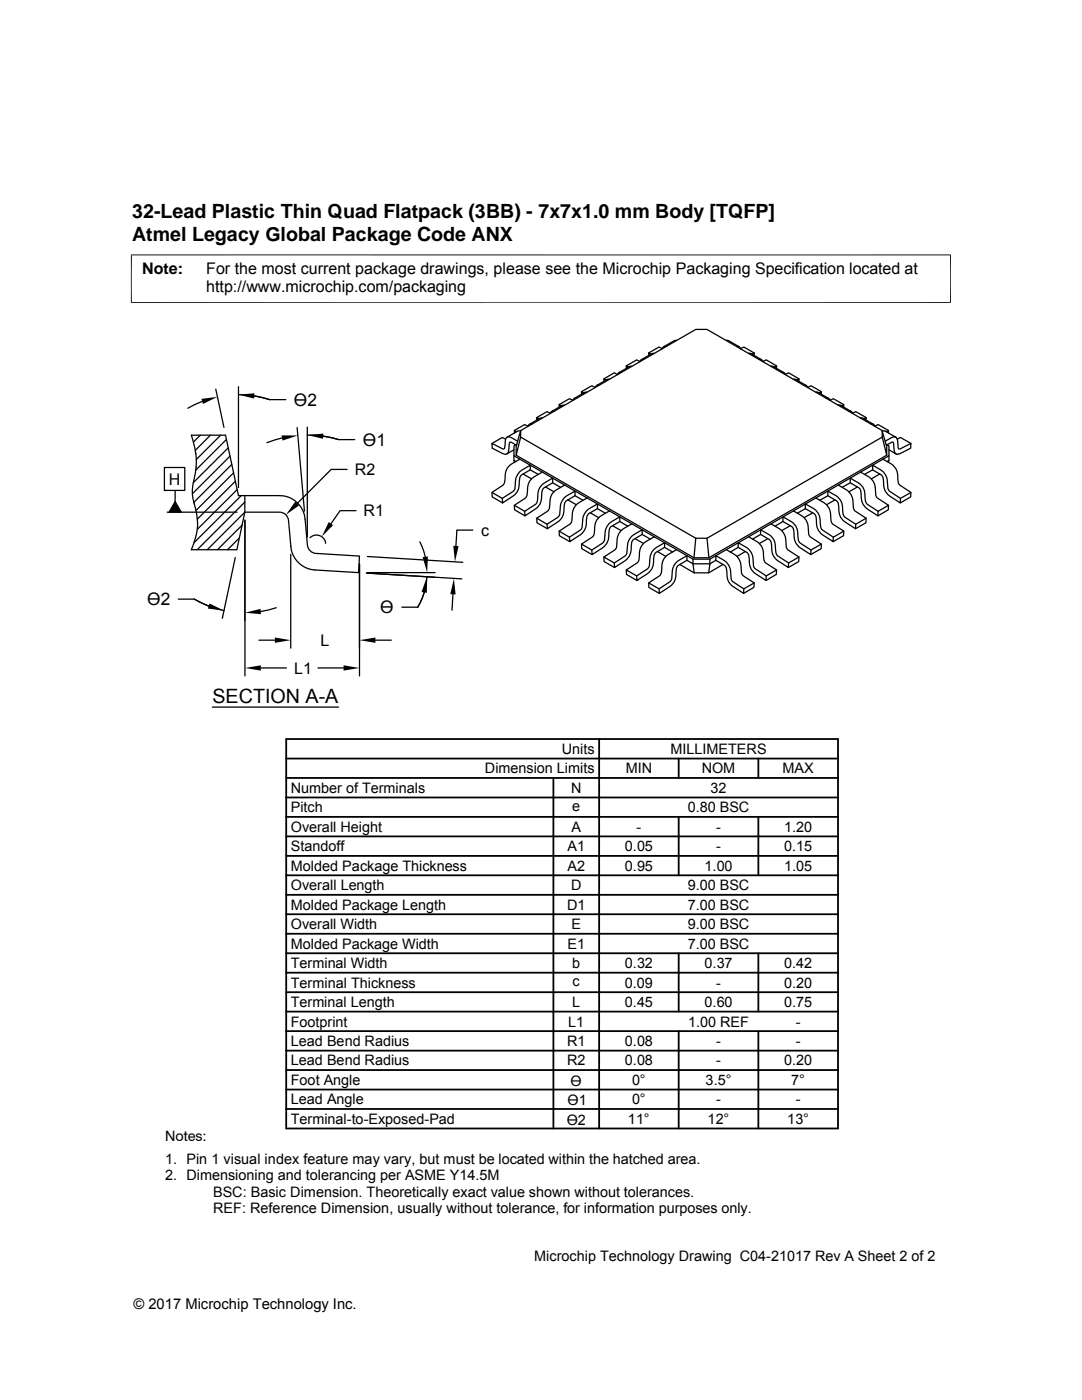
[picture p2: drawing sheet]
<svg xmlns="http://www.w3.org/2000/svg" width="216mm" height="279mm" viewBox="0 0 216 279" stroke-linecap="round" stroke-linejoin="round" font-family="sans-serif">
<g fill="none" stroke="#000" stroke-width=".25">
<path d="M43.1 77.7l1.6 7.6M47.6 78.8a21 21 0 0 1 6.2 1M47.6 77.2v20.1M50.7 79l3.1 .8M53.8 79.8h3.2M115.1 79.5h-.5l-.3 .4-.7-.3-2 1.2M116.5 78.4l-.5-.2 .1 .5M117.1 78.3h-.5l-2 1.2M119.5 76.9h-.5l-.3 .4-.6-.3-2.1 1.2M121 75.8l-.5-.2v.5M121.6 75.7h-.3l-2.3 1.2M123.2 74.7l-.6-.3-2.1 1.2"/>
<path d="M124 74.3l-.5 .1-.3 .4M125.4 73.3l-.4-.3v.5M126.1 73.1h-.3l-2.3 1.3M127.7 72.2l-.7-.4-2 1.2M128.5 71.7l-.5 .1-.3 .4M129.9 70.7l-.5-.3 .1 .5M130.6 70.5l-.6 .1-2 1.2M132.9 69.2h-.5l-.3 .4-.6-.3-2.1 1.1M135 67.9l-.5 .1-2.1 1.2M144.9 67.9l.5 .1 2.1 1.2M147 69.2h.5M147.5 69.2l.3 .4"/>
<path d="M147.8 69.6l.6-.3 2.1 1.1M149.4 70.5l.5 .1 2 1.2M150 70.7l.5-.3v.5M151.4 71.7l.5 .1M151.9 71.8l.4 .4M152.2 72.2l.7-.4 2.1 1.2M153.8 73.1l.5 .1 2.1 1.2M154.5 73.3l.5-.3-.1 .5M155.9 74.3l.5 .1M156.4 74.4l.3 .4M156.7 74.7l.7-.3 2 1.2M158.3 75.7l.5 .1 2.1 1.1"/>
<path d="M159 75.8l.4-.2v.5M160.4 76.9h.5M160.9 76.9l.3 .4 .6-.3 2.1 1.2M162.8 78.3h.5l2.1 1.2M163.4 78.4l.5-.2v.5M164.8 79.5h.6M165.4 79.5l.3 .4M165.6 79.9l.7-.3 2.1 1.2M32.8 93.3h4.1v4.6h-4.1zM32.8 97.9h.1M34.9 97.9v2.2M38.2 86.8h6.8l2.6 12.1h8.2a5.1 5.1 0 0 1 5.1 4.7l.4 5.2a1.84 1.84 0 0 0 1.8 1.6l8.6 .6-.2 3.3-8.7-.6a5.1 5.1 0 0 1-4.8-4.6l-.4-5.2a1.82 1.82 0 0 0-1.8-1.7h-6.9l-1.6 7.5h-9.1a12.3 12.3 0 0 0 .3-10.1 9.9 9.9 0 0 1 .4-5 14.2 14.2 0 0 0-.7-7.8z"/>
<path d="M40 86.8l-1.4 1.4M40.3 80.1l-2.8 1.4M42 86.8l-3 3.1M44 86.8l-4.8 4.9M45.2 87.7l-6.1 6.1M45.6 89.4l-7 6.9M45.9 91l-7.5 7.5M46.2 92.7l-7.5 7.6M46.6 94.4l-7.5 7.5M47 96l-7.6 7.6M47.3 97.7l-7.9 7.9M48.1 98.9l-9.4 9.4"/>
<path d="M48.9 98.9v3.3M56.3 87.4l-3 .9M59.3 85.3l1.4 16.7M61.3 85.2v22M61.3 86.8l3.8 .3 2.5 .6M64.5 87l3.1 .7h3.2M69.3 93.7h-3.2l-6.8 6.8M98.2 98.3l2 1.2M100.9 87.6l-.7-.3-2 1.2M102.6 91v.9l.3 .2M102.6 91.9l.1 .4M102.6 89.8l-1.4 .8"/>
<path d="M103.1 86.1l-.5-.2 .1 .5M103.1 88.7l-.5 .3v2l35.7 20.6h3.3l35.8-20.6v-2l-.6-.3M103.3 88.1l-1.8-.9a1.03 1.03 0 0 0-.7 1.3l-.2 1.1h-.3l-2.1-1.1v1l2.1 1 .7 .2 .4-.4 .3-2.1 1.2 .6M103.7 94.2l2.1-1.4v1l-1.7 .9a2.13 2.13 0 0 0-.5 1.9 2.75 2.75 0 0 1-1.2 2.4l-2.1 1.4-.1-.9 2.2-1.4 .3-.6a4.8 4.8 0 0 1 1-3.3zM103.7 91.6l-1.6 1a3.8 3.8 0 0 0-1.4 3.5l-.4 .8-2.1 1.4v.9l2.1 1.2M103.8 86l-.5 .1-2.1 1.1M103.9 85.9l34.9-20.2h2.3l34.9 20.2v1.3l-34.9 20.2h-2.3l-34.9-20.2zM103.9 85.9l-.9 3.2v1.7l35.5 20.5h3l35.4-20.5v-1.7l-.9-3M103.9 87.2l-.9 3.6M104.4 94.6l1.7 1M105.3 85l-.6-.3-2.1 1.2M105.8 93.8l1.6 .9"/>
<path d="M106.2 84.6l-.6 .1-.3 .4M107.6 83.6l-.5-.3v.5M108 97l.6-.6 1.7-1v1l-1.7 .9a2.06 2.06 0 0 0-.5 1.9 2.82 2.82 0 0 1-1.2 2.4l-2.1 1.4-.1-1 2.1-1.3a2.31 2.31 0 0 0 .5-1.9l.3-1.2zM108.2 83.4l-.5 .1-2.1 1.2M108.2 94.2l-1.7 1a3.8 3.8 0 0 0-1.3 3.5l-.4 .8-2.2 1.3 .1 .9 2.1 1.3M108.8 97.2l1.7 .9M110.3 96.4l1.6 .9M110.6 82l-.5 .1-.3 .4-.6-.4-2.1 1.2M112 81l-.4-.2v.4M112.6 99.3l2.1-1.3v.9l-1.6 1a2.04 2.04 0 0 0-.6 1.8 2.82 2.82 0 0 1-1.2 2.4l-2.1 1.4v-.9l2.1-1.3 .4-.6a5 5 0 0 1 .9-3.4zM112.7 80.9h-.5l-2.1 1.2M112.7 96.8l-1.7 1a3.8 3.8 0 0 0-1.3 3.4l-.5 .8-2.1 1.4v.9l2.1 1.2"/>
<path d="M113.3 99.8l1.7 .9M114.7 98.9l1.6 .9M117.2 99.4a3.8 3.8 0 0 0-3 3l-.2 1.9-2.4 1.7v.9l2.1 1.2M162.8 99.4a3.9 3.9 0 0 1 2.9 3l.1 1.7 .3 .4 2.3 1.5-.1 .9-2.1 1.2M165.2 98a3.8 3.8 0 0 1 2.9 2.8v.5a2.3 2.3 0 0 0 .5 2l2.2 1.3-.1 .9-2.1-1.4a4 4 0 0 1-1.3-3.5l-.1-.4-.3-.3-1.7-1zM165.2 98.9l-1.6 .9M166.6 99.8l-1.7 .9M167.2 80.9h.5l2.1 1.2M167.2 96.8a3.9 3.9 0 0 1 3 3l.1 1.7 .3 .4 2.2 1.5v.9l-2.1 1.2M167.9 81l.5-.2-.1 .4M169.3 82l.5 .1M169.7 95.4l1.6 1a3.7 3.7 0 0 1 1.4 3.4l.4 .9 2.1 1.3v1l-2.2-1.4a4 4 0 0 1-1.2-3.5l-.5-.8-1.6-.9z"/>
<path d="M169.7 96.4l-1.7 .9M169.8 82.1l.3 .4 .7-.4 2 1.2M171.1 97.2l-1.7 .9M171.7 94.2a3.9 3.9 0 0 1 2.9 3l.2 1.7 .2 .5 2.3 1.4-.1 .9-2 1.3M171.7 83.4l.5 .1 2.1 1.2M172.4 83.6l.4-.3v.5M173.8 84.6l.5 .1M174.1 92.8a3.9 3.9 0 0 1 2.9 3l.3 2 .3 .3 2.1 1.4-.1 .9-2.1-1.4a4 4 0 0 1-1.3-3.5l-.4-.8-1.7-.9zM174.1 93.8l-1.6 .9M174.3 84.7l.3 .4M174.6 85l.6-.3 2.1 1.2M175.6 94.6l-1.7 1"/>
<path d="M176 87.2l.9 3.6M176.1 86l.6 .1 2.1 1.1M176.2 91.6a3.8 3.8 0 0 1 2.9 2.8v.7a2.04 2.04 0 0 0 .5 1.8l2.2 1.4-.1 .9-2.1 1.2M176.8 86.1l.5-.2v.5M177 88.8l1.2-.6 .3 2.1 .3 .3M177.4 89.8l1.4 .8M177.4 91v.9l-.4 .2M177.4 91.9l-.1 .4M178.8 87.2h-.7l-1.5 .9M178.8 87.2l.2 .3 .3 2.1h.3l2.2-1.1-.1 1-2.1 1-.4 .2-.4-.1M179 87.6l.7-.3 2.1 1.2M181.8 98.3l-2.1 1.2"/>
<path d="M33.4 102.2h13.9M34.9 100.1l1.3 2.1h-2.5zM35.6 119.6h3.2M38.8 119.6a20 20 0 0 0 5.9 2.3M38.8 119.6l2.8 1.3M46.9 111.3l-2.5 12.1M47.8 107.4l-2.4 2.3M48.3 104.8l-4.9 4.9M48.9 102.2l-7.5 7.5M48.9 100.2l-9.6 9.5M48.9 103.8v31.1M58 110.6v18.7"/>
<path d="M61.8 107.3a1.85 1.85 0 0 1 2-.4 1.85 1.85 0 0 1 1.2 1.5M71 101.9h-3.1l-1.9 2.6M71.7 112.5v22.4M73.1 114.4l19.1 1.1M73.3 111.1l19.1 1.1M73.3 114.3h13.5M83.8 108.1l1.1 3M84.6 118.2l-1.2 2.9M85.2 115.1a13.2 13.2 0 0 1-1.8 6.1h-3.2M90.4 118.6l-.2 3.2M94.3 105.8h-3.1l-.2 3.2M102.6 100.8l2.1 1.2"/>
<path d="M107.1 103.4l2.1 1.2M111.6 106l2 1.2M116 108.6l2.1 1.2M117.1 101.9l2.1-1.3v.9l-1.7 1a2.1 2.1 0 0 0-.5 1.8 2.91 2.91 0 0 1-1.2 2.4l-2.1 1.4-.1-.9 2.2-1.4 .3-.5a5.1 5.1 0 0 1 1-3.4zM117.8 102.3l1.7 1M119.2 101.5l1.6 .9M120.5 111.2l2.1 1.2M121.5 104.5l2.2-1.4v1l-1.7 1a1.98 1.98 0 0 0-.5 1.8 2.98 2.98 0 0 1-1.2 2.4l-2.1 1.4-.1-.9 2.1-1.4 .4-.6a5.1 5.1 0 0 1 .9-3.3zM121.6 102l-1.7 .9a3.8 3.8 0 0 0-1.3 3.5l-.4 .8-2.2 1.4 .1 .9 2.1 1.2M122.2 104.9l1.7 1M123.7 104.1l1.6 .9M125 113.7l2 1.2"/>
<path d="M126 107.1l2.1-1.4v1l-1.6 .9a1.98 1.98 0 0 0-.5 1.8 2.98 2.98 0 0 1-1.2 2.5l-2.2 1.4v-.9l2.1-1.4 .4-.6a5.1 5.1 0 0 1 .9-3.3zM126.1 104.5a3.9 3.9 0 0 0-3 3l-.1 1.7-.2 .5-2.3 1.5v.9l2.1 1.2M126.7 107.5l1.7 1M128.1 106.7l1.7 .9M129.4 116.3l2.1 1.2M130.5 109.6l2.1-1.3v.9l-1.7 1a2.03 2.03 0 0 0-.5 1.8 2.89 2.89 0 0 1-1.2 2.5l-2.1 1.3-.1-.9 2.2-1.3 .3-.6a5.1 5.1 0 0 1 1-3.4zM130.6 107.1l-1.7 1a3.8 3.8 0 0 0-1.4 3.5l-.4 .8-2.1 1.3v.9l2.1 1.2M131.2 110.1l1.7 .9M132.6 109.2l1.6 1M134.9 112.2l2.2-1.3v.9l-1.7 1a2.06 2.06 0 0 0-.5 1.8 2.79 2.79 0 0 1-1.2 2.4l-2.1 1.4-.1-.9 2.1-1.4 .4-.5a5.1 5.1 0 0 1 .9-3.4zM135 109.7a3.8 3.8 0 0 0-2.9 2.8v.6a2.18 2.18 0 0 1-.5 1.9l-2.2 1.3 .1 .9 2.1 1.2M135.6 112.6l2.9 1.7"/>
<path d="M137.1 111.8l1.2 .7M138.3 111.6v.9M138.3 112.5l.2 1.8M138.8 107.4l-.3 3.9M141.1 107.4l.4 3.9M141.6 111.6l-.2 2.7M142.8 111.8l-1.2 .7h-3.3M142.8 110.9a3.9 3.9 0 0 1 3 3l.2 1.9 2.4 1.7v.9l-2.2-1.4a3.9 3.9 0 0 1-1.2-3.4l-.5-.8-1.7-1zM144.3 112.6l-2.9 1.7h-2.9M144.9 109.7a4.1 4.1 0 0 1 3.1 4.7l.4 .6 2.1 1.3-.1 .9-2 1.2M147.3 109.2l-1.6 1M147.3 108.3a3.9 3.9 0 0 1 2.9 3l.3 1.9 2.4 1.7-.1 .9-2.1-1.3a3.9 3.9 0 0 1-1.2-3.5l-.5-.8-1.7-1z"/>
<path d="M148.7 110.1l-1.6 .9M149.4 107.1l1.6 1a3.7 3.7 0 0 1 1.4 3.5l.4 .8 2.2 1.3-.1 .9-2.1 1.2M150.5 116.3l-2.1 1.2M151.8 105.7l1.7 1a3.8 3.8 0 0 1 1.3 3.5l.4 .8 2.2 1.4-.1 .9-2.1-1.4a3.9 3.9 0 0 1-1.3-3.5l-.4-.8-1.7-.9zM151.8 106.7l-1.6 .9M153.2 107.5l-1.7 1M153.8 104.5a3.9 3.9 0 0 1 3 3l.1 1.7 .3 .5 2.2 1.5v.9l-2.1 1.2M155 113.7l-2.1 1.2M156.2 103.1l1.7 1a3.8 3.8 0 0 1 1.4 3.5l.4 .8 2.1 1.4v.9l-2.2-1.4a3.9 3.9 0 0 1-1.2-3.5l-.5-.7-1.7-1zM156.2 104.1l-1.6 .9M157.7 104.9l-1.7 1M158.3 102a3.9 3.9 0 0 1 2.9 3l.2 1.7 .2 .4 2.3 1.5v.9l-2.1 1.2"/>
<path d="M159.4 111.2l-2 1.2M160.7 100.6l1.7 .9a3.8 3.8 0 0 1 1.3 3.5l.5 .8 2.1 1.4-.1 .9-2.1-1.4a3.9 3.9 0 0 1-1.2-3.4l-.5-.8-1.7-1zM160.7 101.5l-1.6 .9M162.2 102.3l-1.7 1M163.9 108.6l-2.1 1.2M168.4 106l-2.1 1.2M172.8 103.4l-2 1.2M177.3 100.8l-2.1 1.2M51.7 127.8h3.1M52 133.3h5.1M55.1 121.3l-3.1 .7M63.4 133.3h5.2"/>
<path d="M74.9 127.8h3.2M42.4 141.1h25.1"/>
</g>
<path d="M26.1 50.9h163.7M26.2 50.8v9.7M189.7 50.8v9.7M26.1 60.4h163.7" fill="none" stroke="#000" stroke-width=".2"/>
<g fill="#000">
<path d="M40.2 79.6l3.2-.4-2.9 1.4zM47.6 78.8l3.2-.3-.1 1zM56.2 86.9h3.2l-3 1zM61.3 86.8l3.2-.3v1.1zM34.9 100.1l1.3 2.1h-2.5zM58.9 100.1l.8 .8-2.7 1.8zM65.6 104.2l.9 .6-2.3 2.3zM85.2 115.1v3.2l-1.1-.2zM84.3 111.2l1.1-.1-.2 3.2zM90.6 115.4l.3 3.2h-1zM90.4 108.9l1.1 .1-.7 3.1zM41.8 120.4l2.9 1.5-3.2-.4z"/>
<path d="M48.9 133.3l3.1-.5v1zM48.9 122.3l3.1-.8 .1 1.1zM54.8 127.2l3.2 .6-3.2 .5zM68.6 132.8l3.1 .5-3.1 .5zM71.7 127.8l3.2-.6v1.1z"/>
</g>
<g fill="none" stroke="#000" stroke-width=".36">
<path d="M57.1 159.2h110.1M57.1 155.3h110.1M57.1 151.4h110.1M57.1 147.5h110.1v77.7h-110.1zM110.4 155.3v69.9M119.5 147.5v77.7M135.4 151.4v3.9M151.3 151.4v3.9M57.1 166.9h110.1M57.1 163h110.1M57.1 178.6h110.1M57.1 174.7h110.1"/>
<path d="M57.1 170.8h110.1M135.4 163v11.7M151.3 163v11.7M57.1 194.1h110.1M57.1 186.4h110.1M57.1 182.5h110.1M57.1 190.2h110.1M57.1 198h110.1M135.4 190.2v11.7M151.3 190.2v11.7M57.1 201.9h110.1M57.1 213.6h110.1"/>
<path d="M57.1 205.8h110.1M57.1 209.7h110.1M57.1 217.4h110.1M135.4 205.8v19.4M151.3 205.8v19.4M57.1 221.3h110.1"/>
</g>
<g font-size="3.9">
<text x="26.4" y="43.5">32-Lead Plastic Thin Quad Flatpack (3BB) - 7x7x1.0 mm Body [TQFP]</text>
<text x="26.4" y="48">Atmel Legacy Global Package Code ANX</text>
<text x="42.4" y="140.3">SECTION A-A</text>
</g>
<g font-size="3.5">
<text x="58.6" y="81">ϴ2</text>
<text x="72.4" y="89">ϴ1</text>
<text x="29.4" y="120.8">ϴ2</text>
<text x="75.9" y="122.4">ϴ</text>
</g>
<g font-size="3.2">
<text x="28.4" y="54.6">Note:</text>
<text x="41.1" y="58.3">http://www.microchip.com/packaging</text>
<text x="41.1" y="54.6">For the most current package drawings, please see the Microchip Packaging Specification located at</text>
<text x="70.8" y="94.8">R2</text>
<text x="33.7" y="96.7">H</text>
<text x="72.6" y="103.1">R1</text>
<text x="96" y="106.9">c</text>
<text x="63.9" y="128.9">L</text>
<text x="58.7" y="134.5">L1</text>
</g>
<g font-size="2.9">
<text x="96.8" y="154.3">Dimension Limits</text>
<text x="112.1" y="150.5">Units</text>
<text x="124.9" y="154.3">MIN</text>
<text x="133.8" y="150.5">MILLIMETERS</text>
<text x="140" y="154.3">NOM</text>
<text x="156.1" y="154.3">MAX</text>
<text x="58" y="158.2">Number of Terminals</text>
<text x="113.9" y="158.2">N</text>
<text x="114.2" y="161.8">e</text>
<text x="141.8" y="158.2">32</text>
<text x="58" y="166">Overall Height</text>
<text x="58" y="162.1">Pitch</text>
<text x="114" y="166">A</text>
<text x="127" y="166">-</text>
<text x="137.2" y="162.1">0.80 BSC</text>
<text x="142.9" y="166">-</text>
<text x="156.5" y="166">1.20</text>
<text x="58" y="173.8">Molded Package Thickness</text>
<text x="58" y="169.9">Standoff</text>
<text x="113.2" y="169.9">A1</text>
<text x="113.2" y="173.8">A2</text>
<text x="124.7" y="173.8">0.95</text>
<text x="124.7" y="169.9">0.05</text>
<text x="140.6" y="173.8">1.00</text>
<text x="142.9" y="169.9">-</text>
<text x="156.5" y="173.8">1.05</text>
<text x="156.5" y="169.9">0.15</text>
<text x="58" y="177.7">Overall Length</text>
<text x="113.9" y="177.7">D</text>
<text x="137.2" y="177.7">9.00 BSC</text>
<text x="58" y="181.5">Molded Package Length</text>
<text x="58" y="185.4">Overall Width</text>
<text x="113.2" y="181.5">D1</text>
<text x="114" y="185.4">E</text>
<text x="137.2" y="185.4">9.00 BSC</text>
<text x="137.2" y="181.5">7.00 BSC</text>
<text x="58" y="189.3">Molded Package Width</text>
<text x="113.2" y="189.3">E1</text>
<text x="137.2" y="189.3">7.00 BSC</text>
<text x="58" y="193.2">Terminal Width</text>
<text x="58" y="197.1">Terminal Thickness</text>
<text x="114.2" y="193.2">b</text>
<text x="114.3" y="196.8">c</text>
<text x="124.7" y="193.2">0.32</text>
<text x="124.7" y="197.1">0.09</text>
<text x="140.6" y="193.2">0.37</text>
<text x="142.9" y="197.1">-</text>
<text x="156.5" y="197.1">0.20</text>
<text x="156.5" y="193.2">0.42</text>
<text x="58" y="201">Terminal Length</text>
<text x="114.2" y="201">L</text>
<text x="124.7" y="201">0.45</text>
<text x="140.6" y="201">0.60</text>
<text x="156.5" y="201">0.75</text>
<text x="58" y="208.7">Lead Bend Radius</text>
<text x="58" y="204.9">Footprint</text>
<text x="113.2" y="208.8">R1</text>
<text x="113.4" y="204.9">L1</text>
<text x="124.7" y="208.7">0.08</text>
<text x="137.3" y="204.9">1.00 REF</text>
<text x="142.9" y="208.7">-</text>
<text x="158.8" y="204.9">-</text>
<text x="158.8" y="208.7">-</text>
<text x="58" y="212.6">Lead Bend Radius</text>
<text x="113.2" y="212.6">R2</text>
<text x="124.7" y="212.6">0.08</text>
<text x="142.9" y="212.6">-</text>
<text x="156.5" y="212.6">0.20</text>
<text x="58" y="216.5">Foot Angle</text>
<text x="58" y="220.4">Lead Angle</text>
<text x="113.3" y="220.6">ϴ1</text>
<text x="113.9" y="216.7">ϴ</text>
<text x="126.1" y="216.5">0°</text>
<text x="126.1" y="220.4">0°</text>
<text x="140.8" y="216.5">3.5°</text>
<text x="142.9" y="220.4">-</text>
<text x="157.9" y="216.5">7°</text>
<text x="158.8" y="220.4">-</text>
<text x="32.9" y="227.6">Notes:</text>
<text x="58" y="224.3">Terminal-to-Exposed-Pad</text>
<text x="113.1" y="224.5">ϴ2</text>
<text x="125.3" y="224.3">11°</text>
<text x="141.2" y="224.3">12°</text>
<text x="157.1" y="224.3">13°</text>
<text x="32.9" y="232.2">1. Pin 1 visual index feature may vary, but must be located within the hatched area.</text>
<text x="32.9" y="235.5">2. Dimensioning and tolerancing per ASME Y14.5M</text>
<text x="42.5" y="238.8">BSC: Basic Dimension. Theoretically exact value shown without tolerances.</text>
<text x="42.5" y="242.2">REF: Reference Dimension, usually without tolerance, for information purposes only.</text>
<text x="106.6" y="251.7">Microchip Technology Drawing C04-21017 Rev A Sheet 2 of 2</text>
<text x="26.6" y="261.3">© 2017 Microchip Technology Inc.</text>
</g>
</svg>
